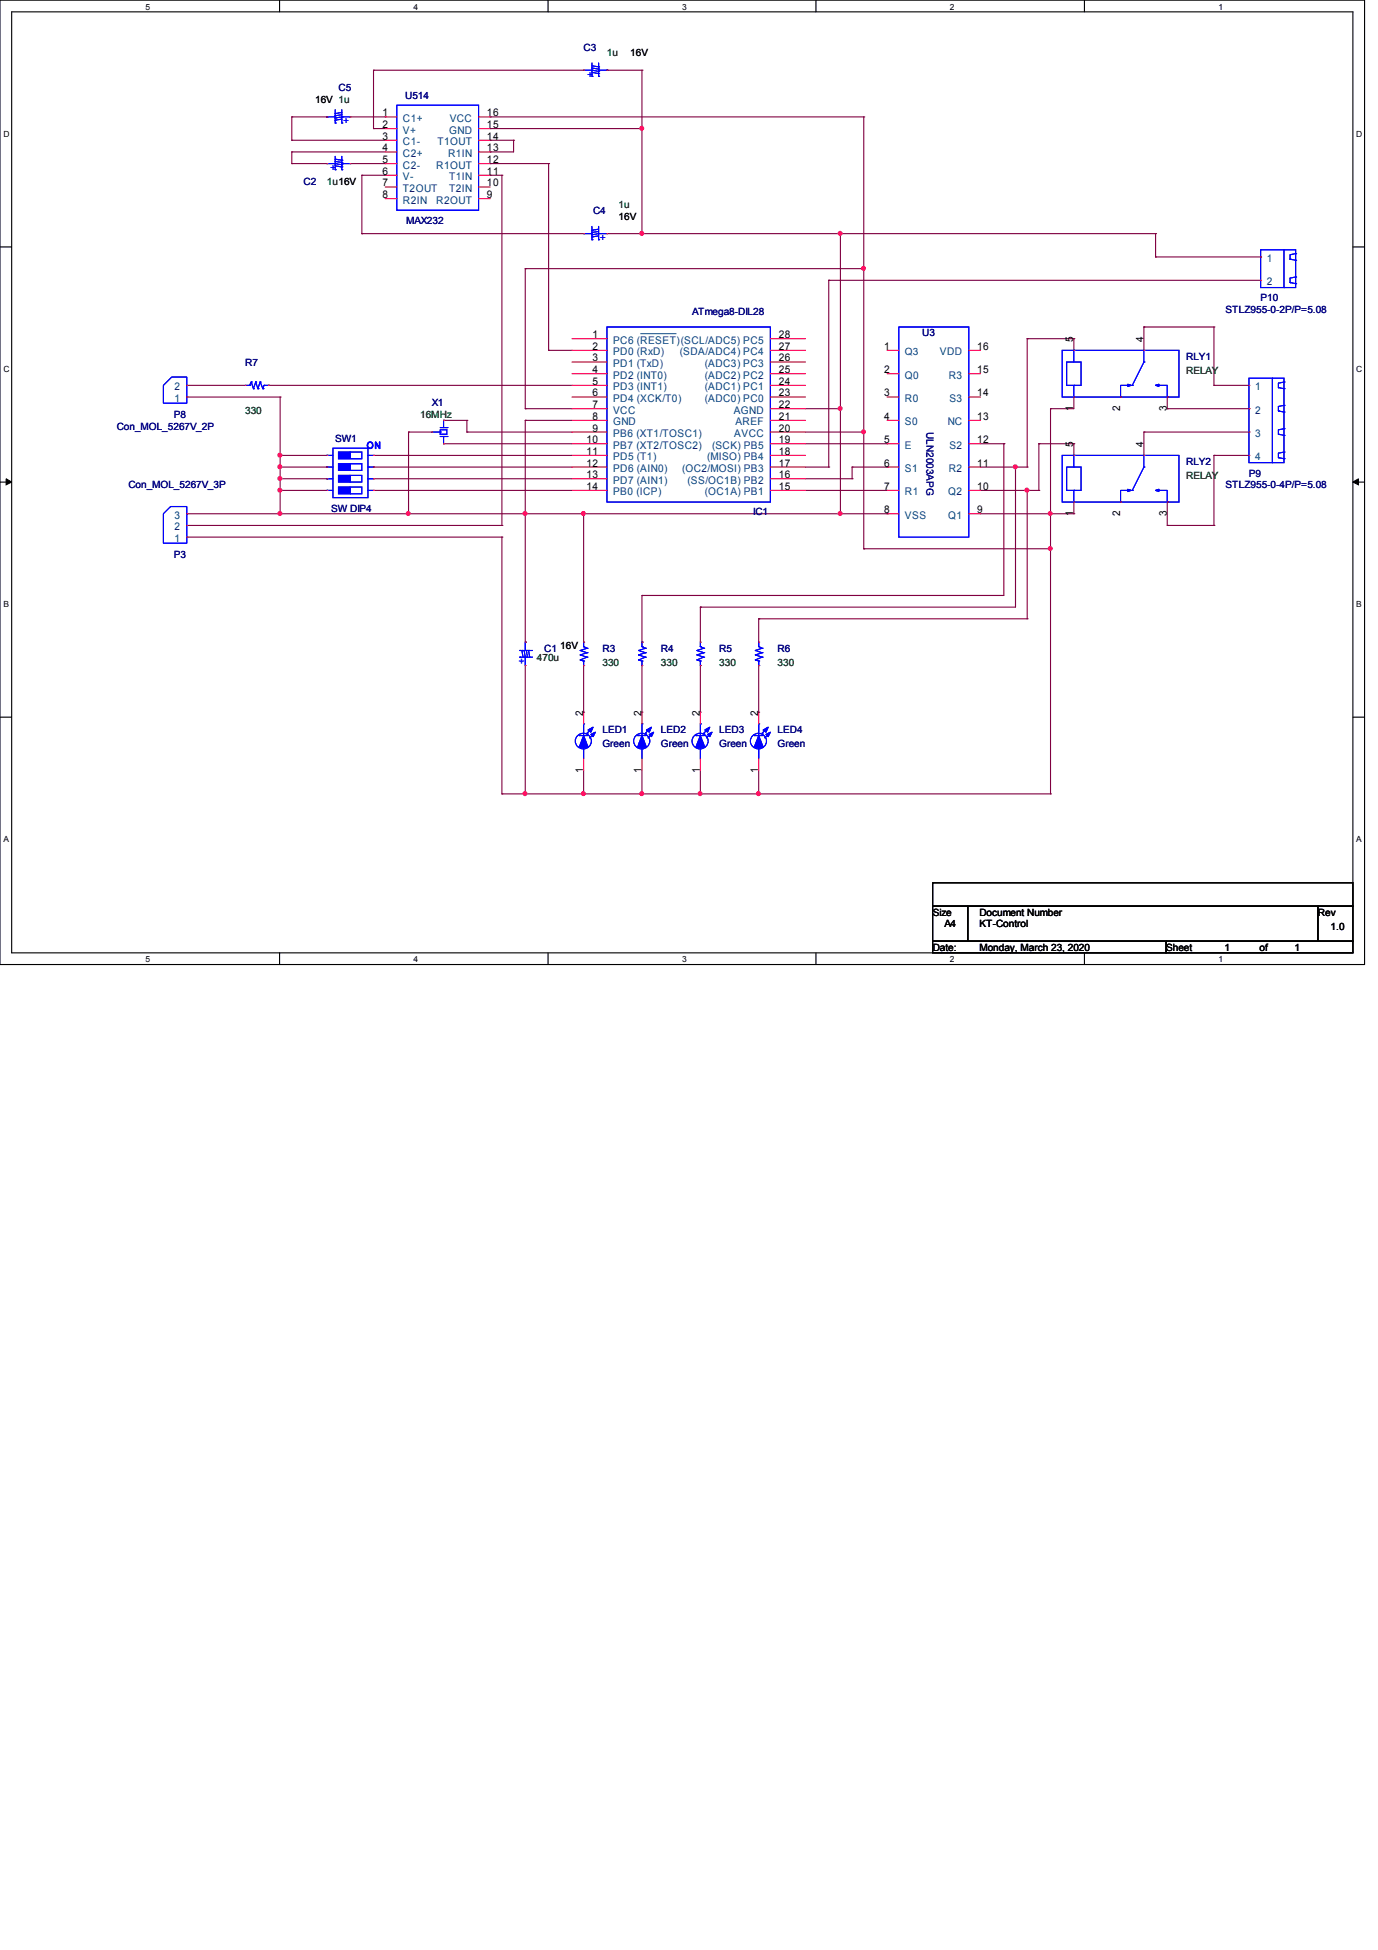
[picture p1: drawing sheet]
<svg xmlns="http://www.w3.org/2000/svg" width="210mm" height="297mm" viewBox="0 0 210 297" stroke-linecap="round" stroke-linejoin="round" font-family="sans-serif">
<path d="M0 0h207.9v146.9h-207.9zM1.8 1.8h204.3v143.3h-204.3z" fill="none" stroke="#000" stroke-width=".17"/>
<g fill="#fff">
<path d="M22.2 .3h.6v1.3h-.6z"/>
<path d="M22.2 145.4h.6v1.4h-.6z"/>
</g>
<path d="M42.6 0v1.8M42.6 145.1v1.8" fill="none" stroke="#000" stroke-width=".17"/>
<g fill="#fff">
<path d="M63 .3h.6v1.3h-.6z"/>
<path d="M63 145.4h.6v1.4h-.6z"/>
</g>
<path d="M83.5 0v1.8M83.5 145.1v1.8" fill="none" stroke="#000" stroke-width=".17"/>
<g fill="#fff">
<path d="M103.9 .3h.6v1.3h-.6z"/>
<path d="M103.9 145.4h.6v1.4h-.6z"/>
</g>
<path d="M124.3 0v1.8M124.3 145.1v1.8" fill="none" stroke="#000" stroke-width=".17"/>
<g fill="#fff">
<path d="M144.7 .3h.6v1.3h-.6z"/>
<path d="M144.7 145.4h.6v1.4h-.6z"/>
</g>
<path d="M165.2 0v1.8M165.2 145.1v1.8" fill="none" stroke="#000" stroke-width=".17"/>
<g fill="#fff">
<path d="M185.6 .3h.6v1.3h-.6z"/>
<path d="M185.6 145.4h.6v1.4h-.6z"/>
<path d="M.5 19.7h.9v1.3h-.9z"/>
<path d="M206.6 19.7h.8v1.3h-.8z"/>
<path d="M.5 55.5h.9v1.3h-.9z"/>
<path d="M206.6 55.5h.8v1.3h-.8z"/>
</g>
<path d="M0 37.6h1.8M206.1 37.6h1.8" fill="none" stroke="#000" stroke-width=".17"/>
<g fill="#fff">
<path d="M.5 91.3h.8v1.4h-.8z"/>
<path d="M206.6 91.3h.7v1.4h-.7z"/>
</g>
<path d="M0 73.4h1.8M206.1 73.4h1.8" fill="none" stroke="#000" stroke-width=".17"/>
<path d="M.9 72.9l.9 .5-.9 .5zM206.1 73.4l.8-.5v1z" fill="#000" stroke="#000" stroke-width=".15"/>
<g fill="#fff">
<path d="M.5 127.1h.7v1.4h-.7z"/>
<path d="M206.6 127.1h.7v1.4h-.7z"/>
</g>
<path d="M0 109.2h1.8M206.1 109.2h1.8M142.1 134.5h64v3.5h-64zM142.1 138h5.3v5.4h-5.3zM147.4 138h53.3v5.4h-53.3zM200.7 138h5.4v5.4h-5.4zM142.1 143.4h35.5v1.7h-35.5zM177.6 143.4h28.5v1.7h-28.5z" fill="none" stroke="#000" stroke-width=".17"/>
<g fill="none" stroke="#800040" stroke-width=".17">
<path d="M44.4 17.8h.1M44.4 17.8h5.4M44.4 17.8v3.6M49.8 17.8h.1M53.3 17.8h5.4M56.9 19.6h.1M56.9 10.7h.1M56.9 19.6h1.8M56.9 10.7v8.9M56.9 10.7h32M58.7 17.8h.1M74.7 19.6h.1"/>
<path d="M74.7 17.8h.1M74.7 17.8h56.9M74.7 19.6h23.1M88.9 10.7h.1M92.5 10.7h.1M92.5 10.7h5.3M97.8 19.6h.1M97.8 10.7h.1M97.8 10.7v24.9M131.6 17.8h.1M131.6 17.8v65.8M44.4 21.4h.1"/>
<path d="M44.4 23.1h.1M44.4 24.9h.1M44.4 21.4h14.3M44.4 23.1v1.8M44.4 24.9h5.4M44.4 23.1h14.3M49.8 24.9h.1M53.3 24.9h5.4M55.1 26.7h.1M55.1 35.6h.1M55.1 26.7h3.6M55.1 26.7v8.9"/>
<path d="M55.1 35.6h33.8M58.7 24.9h.1M74.7 21.4h.1M74.7 23.1h.1M74.7 26.7h.1M74.7 24.9h.1M74.7 21.4h3.5M74.7 24.9h8.9M74.7 26.7h1.8M76.5 26.7h.1M76.5 26.7v53.3M78.2 21.4h.1"/>
<path d="M78.2 21.4v1.7h-3.5M83.6 24.9h.1M83.6 24.9v28.5M92.5 35.6h.1M92.5 35.6h83.5M97.8 35.6h.1M128 35.6h.1M128 35.6v42.7M176 35.6h.1M176 39.1h.1M176 35.6v3.5M176 39.1h16"/>
<path d="M192 39.1h.1M28.4 58.7h.1M28.4 58.7h8.9M40.9 58.7h.1M40.9 58.7h46.2M80 40.9h.1M80 40.9v21.4M80 40.9h51.6M83.6 53.4h.1M83.6 53.4h3.5M126.2 42.7h.1M126.2 42.7v28.4"/>
<path d="M126.2 42.7h65.8M131.6 40.9h.1M156.5 51.6h.1M156.5 51.6v19.5M156.5 51.6h7.1M163.6 51.6h.1M163.6 51.6v1.8M174.2 49.8h.1M174.2 49.8h10.7M174.2 49.8v3.6M184.9 58.7h.1M184.9 49.8h.1"/>
<path d="M184.9 58.7h5.3M184.9 49.8v8.9M28.4 78.3h.1M28.4 60.5h.1M28.4 78.3h106.7M28.4 60.5h14.3M42.7 60.5h.1M42.7 69.4h.1M42.7 71.1h.1M42.7 72.9h.1M42.7 78.3h.1M42.7 69.4h7.1"/>
<path d="M42.7 71.1h7.1M42.7 72.9h7.1M42.7 74.7h7.1M42.7 60.5v17.8M49.8 69.4h.1M49.8 71.1h.1M49.8 72.9h.1M49.8 74.7h.1M56.9 69.4h.1M56.9 71.1h.1M56.9 72.9h.1M56.9 74.7h.1"/>
<path d="M56.9 69.4h30.2M56.9 71.1h30.2M56.9 72.9h30.2M56.9 74.7h30.2M62.2 78.3h.1M62.2 65.8h.1M62.2 65.8h3.6M62.2 65.8v12.5M67.6 67.6h.1M67.6 64h.1M67.6 67.6h19.5M67.6 64h3.5"/>
<path d="M71.1 65.8h.1M71.1 64h.1M71.1 65.8h16M71.1 64v1.8M80 62.3h.1M80 64h.1M80 78.3h.1M80 62.3h7.1M80 64h7.1M80 64v33.8M88.9 78.3h.1M88.9 78.3v19.5"/>
<path d="M122.7 71.1h3.5M122.7 72.9h7.1M122.7 74.7h12.4M122.7 67.6h12.4M122.7 62.3h5.3M122.7 65.8h8.9M126.2 71.1h.1M128 62.3h.1M128 78.3h.1M129.8 72.9h.1M129.8 71.1h.1M129.8 71.1h5.3"/>
<path d="M129.8 71.1v1.8M131.6 65.8h.1M135.1 74.7h.1M135.1 71.1h.1M135.1 78.3h.1M135.1 67.6h.1M149.4 71.1h7.1M149.4 74.7h8.8M149.4 67.6h3.5M149.4 78.3h14.2M152.9 67.6h.1M152.9 67.6v23.1h-55.1"/>
<path d="M154.7 71.1h.1M154.7 71.1v21.4h-48M156.5 74.7h.1M156.5 71.1h.1M156.5 74.7v19.6M158.2 67.6h.1M158.2 74.7h.1M158.2 67.6v7.1M158.2 67.6h5.4M160 78.3h.1M160 62.3h.1M160 62.3v58.6"/>
<path d="M163.6 67.6h.1M163.6 76.5h.1M163.6 60.5h.1M163.6 78.3h.1M163.6 60.5v1.8h-3.6M163.6 67.6v1.8M163.6 76.5v1.8M174.2 65.8h.1M174.2 65.8h16M174.2 65.8v3.6M177.8 62.3h.1M177.8 76.5h.1"/>
<path d="M177.8 62.3h12.4M177.8 60.5v1.8M177.8 76.5v3.5M184.9 69.4h.1M184.9 69.4h5.3M184.9 69.4v10.6M190.2 62.3h.1M190.2 65.8h.1M28.4 81.8h.1M28.4 80h48.1M28.4 81.8h48.1M76.5 81.8h.1"/>
<path d="M76.5 80h.1M76.5 81.8v39.1M80 97.8h.1M88.9 97.8h.1M97.8 90.7h.1M97.8 97.8h.1M97.8 90.7v7.1M106.7 92.5h.1M106.7 92.5v5.3M115.6 94.3h.1M115.6 94.3v3.5M115.6 94.3h40.9"/>
<path d="M131.6 83.6h.1M131.6 83.6h28.4M156.5 94.3h.1M160 83.6h.1M177.8 80h.1M177.8 80h7.1M184.9 80h.1M80 101.4v19.5M88.9 108.5h.1M88.9 101.4v7.1M88.9 117.4v3.5M97.8 108.5h.1"/>
<path d="M97.8 101.4v7.1M97.8 117.4v3.5M106.7 108.5h.1M106.7 101.4v7.1M106.7 117.4v3.5M115.6 108.5h.1M115.6 101.4v7.1M115.6 117.4v3.5M76.5 120.9h.1M76.5 120.9h83.5M80 120.9h.1M88.9 120.9h.1"/>
<path d="M97.8 120.9h.1M106.7 120.9h.1M115.6 120.9h.1M160 120.9h.1"/>
</g>
<g fill="#f0f" stroke="#f0f" stroke-width=".17">
<circle cx="160" cy="78.2" r=".3"/>
<circle cx="97.7" cy="19.5" r=".3"/>
<circle cx="128" cy="78.2" r=".3"/>
<circle cx="88.9" cy="78.2" r=".3"/>
<circle cx="128" cy="62.2" r=".3"/>
<circle cx="131.5" cy="40.9" r=".3"/>
<circle cx="131.5" cy="65.8" r=".3"/>
<circle cx="160" cy="83.6" r=".3"/>
<circle cx="106.6" cy="120.9" r=".3"/>
<circle cx="115.5" cy="120.9" r=".3"/>
<circle cx="154.6" cy="71.1" r=".3"/>
<circle cx="156.4" cy="74.7" r=".3"/>
<circle cx="42.6" cy="69.3" r=".3"/>
<circle cx="42.6" cy="71.1" r=".3"/>
<circle cx="42.6" cy="72.9" r=".3"/>
<circle cx="42.6" cy="74.7" r=".3"/>
<circle cx="42.6" cy="78.2" r=".3"/>
<circle cx="80" cy="78.2" r=".3"/>
<circle cx="97.7" cy="120.9" r=".3"/>
<circle cx="80" cy="120.9" r=".3"/>
<circle cx="88.9" cy="120.9" r=".3"/>
<circle cx="62.2" cy="78.2" r=".3"/>
<circle cx="128" cy="35.5" r=".3"/>
<circle cx="97.7" cy="35.5" r=".3"/>
</g>
<g fill="none" stroke="#00f" stroke-width=".17">
<path d="M49.8 17.8h.1M49.8 17.8h1.3M51.1 18.7h.1M51.1 17.3h.1M51.1 17.6h.1M51.1 18h.1M51.1 18.3h.1M51.1 16.7v2M52.1 18.7h.1M52.1 17.8h.1M52.1 16.7v2M52.1 17.8h1.2"/>
<path d="M52.1 17.1l-1 .2M52.1 17.5l-1 .1M52.1 17.8l-1 .2M52.1 18.1l-1 .2M60.5 16h12.4v16h-12.4zM88.9 10.7h1.3M90.2 11.6h.1M90.2 10.7h.1M90.2 9.6v2M90.2 10l1 .2M90.2 10.4l1 .1M90.2 10.7l1 .2"/>
<path d="M90.2 11l1 .2M91.2 11.6h.1M91.2 10.2h.1M91.2 10.5h.1M91.2 10.9h.1M91.2 11.2h.1M91.2 9.6v2M91.2 10.7h1.3M92.5 10.7h.1M49.8 24.9h1.3M51.1 25.9h.1M51.1 24.9h.1"/>
<path d="M51.1 23.8v2.1M51.1 24.2l1 .2M51.1 24.6l1 .2M51.1 24.9l1 .2M51.1 25.3l1 .1M52.1 25.9h.1M52.1 24.4h.1M52.1 24.8h.1M52.1 25.1h.1M52.1 25.4h.1M52.1 24.9h1.2M52.1 23.8v2.1"/>
<path d="M53.3 24.9h.1M88.9 35.6h.1M88.9 35.6h1.3M90.2 36.5h.1M90.2 35.1h.1M90.2 35.4h.1M90.2 35.8h.1M90.2 36.1h.1M90.2 34.5v2M91.2 36.5h.1M91.2 35.6h.1M91.2 34.5v2"/>
<path d="M91.2 35.6h1.3M91.2 34.9l-1 .2M91.2 35.2l-1 .2M91.2 35.6l-1 .2M91.2 35.9l-1 .2M192 38h5.4v5.8h-5.4zM195.6 38v5.8M196.5 39.5h.1M196.5 39.5l.9 .2M197.4 39.7h.1M197.4 38.6h.1M197.4 38.6l-.9 .2v.7"/>
<path d="M26.2 57.4h2.2v4h-3.5v-2.7zM37.3 58.7h.7M38 58.7h.1M38.3 58.2h.1M38.3 58.2l-.3 .5M38.3 58.2l.3 1M38.6 59.2h.1M38.9 58.2h.1M38.9 58.2l-.3 1M38.9 58.2l.4 1M39.3 59.2h.1M39.6 58.2h.1"/>
<path d="M39.6 58.2l-.3 1M39.6 58.2l.4 1M40 59.2h.1M40.2 58.7h.1M40.2 58.7h.7M40.2 58.7l-.2 .5M40.9 58.7h.1M92.5 49.8h24.8v26.7h-24.8zM136.9 49.8h10.7v32h-10.7zM161.8 53.4h17.8v7.1h-17.8zM162.5 55.1h2.2v3.6h-2.2zM163.6 58.7h.1"/>
<path d="M163.6 53.4h.1M163.6 53.4v1.7M163.6 58.7v1.8M172.3 58.7l-.5-.2v.4l.5-.2h-1.6v1.8M172.5 58.7h.1M174.2 55.1h.1M174.2 53.4v1.7M174.2 55.1l-1.7 3.6M176 58.7l.5-.2v.4l-.5-.2h1.8v1.8M190.2 57.6h5.4v12.9h-5.4zM193.8 57.6v12.9M194.7 59h.1"/>
<path d="M194.7 59l.9 .2M195.6 59.2h.1M195.6 58.2h.1M195.6 43.8h.1M195.6 58.2l-.9 .2v.6M196.5 43h.1M196.5 43l.9 .2M197.4 43.2h.1M197.4 42.2h.1M197.4 42.2l-.9 .2v.6M26 77.2h2.4v5.5h-3.5v-4.4zM49.8 69.4h.1"/>
<path d="M49.8 71.1h.1M49.8 72.9h.1M49.8 74.7h.1M49.8 69.4h.9M49.8 71.1h.9M49.8 72.9h.9M49.8 74.7h.9M50.7 68.3h5.3v7.5h-5.3zM53.3 68.9h1.8v1h-1.8zM53.3 70.6h1.8v1.1h-1.8zM53.3 72.4h1.8v1h-1.8zM53.3 74.2h1.8v1h-1.8z"/>
<path d="M56 74.7h.1M56 72.9h.1M56 71.1h.1M56 69.4h.1M56 69.4h.9M56 71.1h.9M56 72.9h.9M56 74.7h.9M65.8 65.8h1.3M67.1 65.5h1v.7h-1zM67.1 65.8h.1M67.1 66.5h1"/>
<path d="M67.1 65.1h1M67.6 64h.1M67.6 66.5h.1M67.6 64v1.1M67.6 66.5v1.1M68.1 66.5h.1M68.1 65.1h.1M161.8 69.4h17.8v7.1h-17.8zM162.5 71.1h2.2v3.6h-2.2zM163.6 74.7h.1M163.6 69.4h.1M163.6 69.4v1.7"/>
<path d="M163.6 74.7v1.8M172.3 74.7l-.5-.2v.4l.5-.2h-1.6v1.8M172.5 74.7h.1M174.2 71.1h.1M174.2 69.4v1.7M174.2 71.1l-1.7 3.6M176 74.7l.5-.2v.4l-.5-.2h1.8v1.8M193.8 70.5h.1M194.7 62.6h.1M194.7 66.2h.1M194.7 69.7h.1M194.7 62.6l.9 .2"/>
<path d="M194.7 66.2l.9 .1M194.7 69.7l.9 .2M195.6 62.8h.1M195.6 61.8h.1M195.6 66.3h.1M195.6 65.3h.1M195.6 69.9h.1M195.6 68.9h.1M195.6 61.8l-.9 .1v.7M195.6 65.3l-.9 .2v.7M195.6 68.9l-.9 .1v.7M79.2 99.1h.1"/>
<path d="M79.2 99.1h1.9M79.5 99.1h.1M79.5 99.1l.2 1M79.8 99.1h.1M79.8 99.1l.2 1M80 97.8h.1M80 97.8v1.3M80.2 99.1h.1M80.2 99.1l.1 1M80.5 99.1h.1M80.5 99.1l.2 1M88.4 99.1h.1"/>
<path d="M88.4 99.8h.1M88.4 99.1l1 .3M88.4 99.8l1 .3M88.9 98.5h.1M88.9 97.8v.7M88.9 98.5l.5 .2M89.4 98.7h.1M89.4 99.4h.1M89.4 98.7l-1 .4M89.4 99.4l-1 .4M97.3 99.8h.1M97.3 99.1h.1"/>
<path d="M97.3 99.8l1 .3M97.3 99.1l1 .3M97.8 97.8h.1M97.8 98.5h.1M97.8 97.8v.7M97.8 98.5l.5 .2M98.3 99.4h.1M98.3 98.7h.1M98.3 99.4l-1 .4M98.3 98.7l-1 .4M106.2 99.1h.1M106.2 99.8h.1"/>
<path d="M106.2 99.1l1 .3M106.2 99.8l1 .3M106.7 98.5h.1M106.7 97.8v.7M106.7 98.5l.5 .2M107.2 98.7h.1M107.2 99.4h.1M107.2 98.7l-1 .4M107.2 99.4l-1 .4M115.1 99.1h.1M115.1 99.8h.1M115.1 99.1l1 .3"/>
<path d="M115.1 99.8l1 .3M115.6 98.5h.1M115.6 98.5l.5 .2M115.6 97.8v.7M116.1 98.7h.1M116.1 99.4h.1M116.1 98.7l-1 .4M116.1 99.4l-1 .4M79.2 100.1h.1M79.2 100.1h1.9M80 100.1h.1M80 100.1v1.3"/>
<path d="M88.2 112h.1M88.2 112h1.4M88.4 100.5h.1M88.4 100.5l.5 .2M88.9 113.8h.1M88.9 110.3h.1M88.9 101.4h.1M88.9 100.7h.1M88.9 100.7v.7M88.9 110.3v1.7M88.9 113.8v1.8M89.4 111.7h.1"/>
<path d="M89.4 100.1h.1M89.4 100.1l-1 .4M89.8 112.4h.1M90.2 110.9l-.8 .8M90.3 111.9l-.5 .5M97.1 112h.1M97.1 112h1.4M97.3 100.5h.1M97.3 100.5l.5 .2M97.8 113.8h.1M97.8 110.3h.1M97.8 100.7h.1"/>
<path d="M97.8 100.7v.7M97.8 110.3v1.7M97.8 113.8v1.8M98.3 111.7h.1M98.3 100.1h.1M98.3 100.1l-1 .4M98.7 112.4h.1M99.1 110.9l-.8 .8M99.2 111.9l-.5 .5M106 112h.1M106 112h1.4M106.2 100.5h.1"/>
<path d="M106.2 100.5l.5 .2M106.7 113.8h.1M106.7 110.3h.1M106.7 101.4h.1M106.7 100.7h.1M106.7 100.7v.7M106.7 110.3v1.7M106.7 113.8v1.8M107.2 111.7h.1M107.2 100.1h.1M107.2 100.1l-1 .4M107.6 112.4h.1"/>
<path d="M107.9 110.9l-.7 .8M108.1 111.9l-.5 .5M114.9 112h.1M114.9 112h1.3M115.1 100.5h.1M115.1 100.5l.5 .2M115.6 101.4h.1M115.6 100.7h.1M115.6 113.8h.1M115.6 110.3h.1M115.6 100.7v.7M115.6 110.3v1.7"/>
<path d="M115.6 113.8v1.8M116.1 100.1h.1M116.1 111.7h.1M116.1 100.1l-1 .4M116.5 112.4h.1M116.8 110.9l-.7 .8M117 111.9l-.5 .5"/>
<circle cx="88.9" cy="112.9" r="1.21"/>
<circle cx="97.8" cy="112.9" r="1.21"/>
<circle cx="106.7" cy="112.9" r="1.21"/>
<circle cx="115.5" cy="112.9" r="1.21"/>
</g>
<g fill="none" stroke="#f00" stroke-width=".17">
<path d="M49.8 17.8h.1M53.3 17.8h.1M58.7 17.8h1.8M58.7 19.6h1.8M72.9 17.8h1.8M72.9 19.6h1.8M88.9 10.7h.1M92.5 10.7h.1M49.8 24.9h.1M53.3 24.9h.1M58.7 21.4h1.8M58.7 23.1h1.8"/>
<path d="M58.7 24.9h1.8M58.7 26.7h1.8M58.7 28.5h1.8M58.7 30.3h1.8M72.9 21.4h1.8M72.9 23.1h1.8M72.9 24.9h1.8M72.9 26.7h1.8M72.9 28.5h1.8M72.9 30.3h1.8M88.9 35.6h.1M92.5 35.6h.1"/>
<path d="M192 39.1h.1M28.4 58.7h.1M37.3 58.7h.1M40.9 58.7h.1M87.1 51.6h5.4M87.1 53.4h5.4M87.1 55.1h5.4M87.1 56.9h5.4M87.1 58.7h5.4M117.3 51.6h5.4M117.3 53.4h5.4M117.3 55.1h5.4"/>
<path d="M117.3 56.9h5.4M117.3 58.7h5.4M135.1 53.4h1.8M135.1 56.9h1.8M147.6 53.4h1.8M147.6 56.9h1.8M163.6 53.4h.1M174.2 53.4h.1M190.2 58.7h.1M192 42.7h.1M28.4 60.5h.1M28.4 78.3h.1"/>
<path d="M49.8 71.1h.1M49.8 72.9h.1M49.8 74.7h.1M49.8 69.4h.1M56.9 69.4h.1M56.9 71.1h.1M56.9 72.9h.1M56.9 74.7h.1M65.8 65.8h.1M67.6 67.6h.1M67.6 64h.1M87.1 60.5h5.4"/>
<path d="M87.1 62.3h5.4M87.1 64h5.4M87.1 65.8h5.4M87.1 67.6h5.4M87.1 69.4h5.4M87.1 71.1h5.4M87.1 72.9h5.4M87.1 74.7h5.4M117.3 60.5h5.4M117.3 62.3h5.4M117.3 64h5.4M117.3 65.8h5.4"/>
<path d="M117.3 67.6h5.4M117.3 69.4h5.4M117.3 71.1h5.4M117.3 72.9h5.4M117.3 74.7h5.4M135.1 60.5h1.8M135.1 64h1.8M135.1 67.6h1.8M135.1 71.1h1.8M135.1 74.7h1.8M135.1 78.3h1.8M147.6 60.5h1.8"/>
<path d="M147.6 64h1.8M147.6 67.6h1.8M147.6 71.1h1.8M147.6 74.7h1.8M147.6 78.3h1.8M163.6 60.5h.1M163.6 76.5h.1M163.6 69.4h.1M170.7 60.5h.1M170.7 76.5h.1M174.2 69.4h.1M177.8 60.5h.1"/>
<path d="M177.8 76.5h.1M190.2 62.3h.1M190.2 65.8h.1M190.2 69.4h.1M28.4 80h.1M28.4 81.8h.1M80 97.8h.1M88.9 97.8h.1M97.8 97.8h.1M106.7 97.8h.1M115.6 97.8h.1M80 101.4h.1"/>
<path d="M88.9 101.4h.1M88.9 108.5v1.8M88.9 115.6v1.8M97.8 101.4h.1M97.8 108.5v1.8M97.8 115.6v1.8M106.7 101.4h.1M106.7 108.5v1.8M106.7 115.6v1.8M115.6 101.4h.1M115.6 108.5v1.8M115.6 115.6v1.8"/>
</g>
<g fill="#00f" stroke="#00f" stroke-width=".17">
<path d="M97.8 112l.7 1.8h-1.4z" fill-rule="evenodd"/>
<path d="M98.5 111.2l.7-.4-.3 .7z" fill-rule="evenodd"/>
<path d="M98.9 111.9l.7-.4-.4 .7z" fill-rule="evenodd"/>
<path d="M97.8 112l.7 1.8h-1.4z" fill-rule="evenodd"/>
<path d="M98.5 111.2l.7-.4-.3 .7z" fill-rule="evenodd"/>
<path d="M98.9 111.9l.7-.4-.4 .7z" fill-rule="evenodd"/>
<path d="M106.7 112l.7 1.8h-1.4z" fill-rule="evenodd"/>
<path d="M107.4 111.2l.7-.4-.3 .7z" fill-rule="evenodd"/>
<path d="M107.8 111.9l.7-.4-.4 .7z" fill-rule="evenodd"/>
<path d="M106.7 112l.7 1.8h-1.4z" fill-rule="evenodd"/>
<path d="M107.4 111.2l.7-.4-.3 .7z" fill-rule="evenodd"/>
<path d="M107.8 111.9l.7-.4-.4 .7z" fill-rule="evenodd"/>
<path d="M115.6 112l.6 1.8h-1.3z" fill-rule="evenodd"/>
<path d="M116.2 111.2l.8-.4-.3 .7z" fill-rule="evenodd"/>
<path d="M116.7 111.9l.6-.4-.3 .7z" fill-rule="evenodd"/>
<path d="M115.6 112l.6 1.8h-1.3z" fill-rule="evenodd"/>
<path d="M116.2 111.2l.8-.4-.3 .7z" fill-rule="evenodd"/>
<path d="M116.7 111.9l.6-.4-.3 .7z" fill-rule="evenodd"/>
<path d="M88.9 112l.7 1.8h-1.4z" fill-rule="evenodd"/>
<path d="M89.6 111.2l.7-.4-.3 .7z" fill-rule="evenodd"/>
<path d="M90 111.9l.7-.4-.4 .7z" fill-rule="evenodd"/>
<path d="M88.9 112l.7 1.8h-1.4z" fill-rule="evenodd"/>
<path d="M89.6 111.2l.7-.4-.3 .7z" fill-rule="evenodd"/>
<path d="M90 111.9l.7-.4-.4 .7z" fill-rule="evenodd"/>
<path d="M51.6 68.9h1.7v1h-1.7z" fill-rule="evenodd"/>
<path d="M51.6 70.6h1.7v1.1h-1.7z" fill-rule="evenodd"/>
<path d="M51.6 72.4h1.7v1h-1.7z" fill-rule="evenodd"/>
<path d="M51.6 74.2h1.7v1h-1.7z" fill-rule="evenodd"/>
<path d="M51.6 68.9h1.7v1h-1.7z" fill-rule="evenodd"/>
<path d="M51.6 70.6h1.7v1.1h-1.7z" fill-rule="evenodd"/>
<path d="M51.6 72.4h1.7v1h-1.7z" fill-rule="evenodd"/>
<path d="M51.6 74.2h1.7v1h-1.7z" fill-rule="evenodd"/>
</g>
<path d="M97.5 50.8h5.5" fill="none" stroke="#004080" stroke-width=".15"/>
<g font-size="1.6">
<text x="58.3" y="17.7">1</text>
<text x="74.2" y="17.7">16</text>
<text x="58.3" y="19.5">2</text>
<text x="58.3" y="21.3">3</text>
<text x="58.3" y="23.1">4</text>
<text x="74.2" y="23.1">13</text>
<text x="74.2" y="21.3">14</text>
<text x="74.2" y="19.5">15</text>
<text x="58.3" y="24.8">5</text>
<text x="58.3" y="26.6">6</text>
<text x="58.3" y="28.4">7</text>
<text x="74.2" y="28.4">10</text>
<text x="74.2" y="26.6">11</text>
<text x="74.2" y="24.8">12</text>
<text x="58.3" y="30.2">8</text>
<text x="74.2" y="30.2">9</text>
<text x="90.3" y="51.5">1</text>
<text x="90.3" y="53.3">2</text>
<text x="118.6" y="53.3">27</text>
<text x="118.6" y="51.5">28</text>
<text x="134.7" y="53.3">1</text>
<text x="148.8" y="53.3">16</text>
<text x="163.5" y="52.1" transform="rotate(-90 163.5 52.1)">5</text>
<text x="174.2" y="52.1" transform="rotate(-90 174.2 52.1)">4</text>
<text x="90.3" y="55.1">3</text>
<text x="90.3" y="56.8">4</text>
<text x="90.3" y="58.6">5</text>
<text x="118.6" y="58.6">24</text>
<text x="118.6" y="56.8">25</text>
<text x="118.6" y="55.1">26</text>
<text x="134.7" y="56.8">2</text>
<text x="148.8" y="56.8">15</text>
<text x="90.3" y="60.4">6</text>
<text x="90.3" y="62.2">7</text>
<text x="90.3" y="64">8</text>
<text x="90.3" y="65.7">9</text>
<text x="118.6" y="65.7">20</text>
<text x="118.6" y="64">21</text>
<text x="118.6" y="62.2">22</text>
<text x="118.6" y="60.4">23</text>
<text x="134.7" y="60.4">3</text>
<text x="134.7" y="64">4</text>
<text x="148.8" y="60.4">14</text>
<text x="148.8" y="64">13</text>
<text x="163.5" y="62.6" transform="rotate(-90 163.5 62.6)">1</text>
<text x="170.6" y="62.6" transform="rotate(-90 170.6 62.6)">2</text>
<text x="177.7" y="62.6" transform="rotate(-90 177.7 62.6)">3</text>
<text x="89.3" y="67.5">10</text>
<text x="89.3" y="69.3">11</text>
<text x="89.3" y="71.1">12</text>
<text x="118.6" y="71.1">17</text>
<text x="118.6" y="69.3">18</text>
<text x="118.6" y="67.5">19</text>
<text x="134.7" y="67.5">5</text>
<text x="134.7" y="71.1">6</text>
<text x="148.8" y="67.5">12</text>
<text x="148.8" y="71.1">11</text>
<text x="163.5" y="68.1" transform="rotate(-90 163.5 68.1)">5</text>
<text x="174.2" y="68.1" transform="rotate(-90 174.2 68.1)">4</text>
<text x="89.3" y="72.8">13</text>
<text x="89.3" y="74.6">14</text>
<text x="118.6" y="74.6">15</text>
<text x="118.6" y="72.8">16</text>
<text x="134.7" y="74.6">7</text>
<text x="148.8" y="74.6">10</text>
<text x="134.7" y="78.2">8</text>
<text x="148.8" y="78.2">9</text>
<text x="163.5" y="78.6" transform="rotate(-90 163.5 78.6)">1</text>
<text x="170.6" y="78.6" transform="rotate(-90 170.6 78.6)">2</text>
<text x="177.7" y="78.6" transform="rotate(-90 177.7 78.6)">3</text>
<text x="88.8" y="109" transform="rotate(-90 88.8 109)">2</text>
<text x="97.7" y="109" transform="rotate(-90 97.7 109)">2</text>
<text x="106.6" y="109" transform="rotate(-90 106.6 109)">2</text>
<text x="115.5" y="109" transform="rotate(-90 115.5 109)">2</text>
<text x="88.8" y="117.7" transform="rotate(-90 88.8 117.7)">1</text>
<text x="97.7" y="117.7" transform="rotate(-90 97.7 117.7)">1</text>
<text x="106.6" y="117.7" transform="rotate(-90 106.6 117.7)">1</text>
<text x="115.5" y="117.7" transform="rotate(-90 115.5 117.7)">1</text>
</g>
<g font-size="1.6" fill="#004080">
<text x="61.4" y="18.6">C1+</text>
<text x="61.4" y="20.3">V+</text>
<text x="61.4" y="22.1">C1-</text>
<text x="61.4" y="23.9">C2+</text>
<text x="66.6" y="22.1">T1OUT</text>
<text x="68.2" y="23.9">R1IN</text>
<text x="68.4" y="20.3">GND</text>
<text x="68.5" y="18.6">VCC</text>
<text x="61.4" y="25.7">C2-</text>
<text x="61.4" y="27.5">V-</text>
<text x="61.4" y="29.2">T2OUT</text>
<text x="66.5" y="25.7">R1OUT</text>
<text x="68.4" y="29.2">T2IN</text>
<text x="68.4" y="27.5">T1IN</text>
<text x="61.4" y="31">R2IN</text>
<text x="66.5" y="31">R2OUT</text>
<text x="193" y="39.9">1</text>
<text x="193" y="43.5">2</text>
<text x="93.4" y="52.4">PC6 (RESET)(SCL/ADC5) PC5</text>
<text x="26.6" y="59.5">2</text>
<text x="93.4" y="54.1">PD0 (RxD)</text>
<text x="93.4" y="55.9">PD1 (TxD)</text>
<text x="93.4" y="57.7">PD2 (INT0)</text>
<text x="93.4" y="59.5">PD3 (INT1)</text>
<text x="103.5" y="54.1">(SDA/ADC4) PC4</text>
<text x="107.4" y="59.5">(ADC1) PC1</text>
<text x="107.4" y="57.7">(ADC2) PC2</text>
<text x="107.4" y="55.9">(ADC3) PC3</text>
<text x="137.8" y="57.7">Q0</text>
<text x="143.2" y="54.1">VDD</text>
<text x="144.5" y="57.7">R3</text>
<text x="191.2" y="59.5">1</text>
<text x="26.6" y="61.2">1</text>
<text x="93.4" y="61.2">PD4 (XCK/T0)</text>
<text x="93.4" y="63">VCC</text>
<text x="93.4" y="64.8">GND</text>
<text x="107.4" y="61.2">(ADC0) PC0</text>
<text x="111.8" y="63">AGND</text>
<text x="112" y="64.8">AREF</text>
<text x="137.8" y="61.2">R0</text>
<text x="137.8" y="64.8">S0</text>
<text x="144.4" y="64.8">NC</text>
<text x="144.6" y="61.2">S3</text>
<text x="191.2" y="63">2</text>
<text x="93.4" y="66.6">PB6 (XT1/TOSC1)</text>
<text x="93.4" y="68.4">PB7 (XT2/TOSC2)</text>
<text x="93.4" y="70.1">PD5 (T1)</text>
<text x="93.4" y="71.9">PD6 (AIN0)</text>
<text x="103.9" y="71.9">(OC2/MOSI) PB3</text>
<text x="107.7" y="70.1">(MISO) PB4</text>
<text x="108.5" y="68.4">(SCK) PB5</text>
<text x="111.8" y="66.6">AVCC</text>
<text x="137.8" y="68.4">E</text>
<text x="137.8" y="71.9">S1</text>
<text x="144.5" y="71.9">R2</text>
<text x="144.6" y="68.4">S2</text>
<text x="191.2" y="66.6">3</text>
<text x="191.2" y="70.1">4</text>
<text x="93.4" y="73.7">PD7 (AIN1)</text>
<text x="93.4" y="75.5">PB0 (ICP)</text>
<text x="104.7" y="73.7">(SS/OC1B) PB2</text>
<text x="107.4" y="75.5">(OC1A) PB1</text>
<text x="137.8" y="75.5">R1</text>
<text x="144.4" y="75.5">Q2</text>
<text x="26.6" y="80.8">2</text>
<text x="26.6" y="82.6">1</text>
<text x="26.6" y="79">3</text>
<text x="137.8" y="79">VSS</text>
<text x="144.4" y="79">Q1</text>
</g>
<g font-size="1.5" fill="#000080">
<text x="88.9" y="7.7">C3</text>
<text x="51.6" y="13.9">C5</text>
<text x="61.7" y="15">U514</text>
<text x="46.2" y="28.1">C2</text>
<text x="61.9" y="34.1">MAX232</text>
<text x="90.3" y="32.6">C4</text>
<text x="186.7" y="47.7">STLZ955-0-2P/P=5.08</text>
<text x="192" y="45.9">P10</text>
<text x="105.4" y="48">ATmega8-DIL28</text>
<text x="140.5" y="51.3">U3</text>
<text x="37.3" y="55.7">R7</text>
<text x="180.7" y="54.8">RLY1</text>
<text x="17.8" y="65.5">Con_MOL_5267V_2P</text>
<text x="26.5" y="63.7">P8</text>
<text x="65.8" y="61.9">X1</text>
<text x="141.1" y="65.8" transform="rotate(90 141.1 65.8)">ULN2003APG</text>
<text x="51.1" y="67.3">SW1</text>
<text x="180.7" y="70.8">RLY2</text>
<text x="19.6" y="74.4">Con_MOL_5267V_3P</text>
<text x="50.5" y="77.9">SW DIP4</text>
<text x="186.7" y="74.4">STLZ955-0-4P/P=5.08</text>
<text x="190.2" y="72.6">P9</text>
<text x="114.7" y="78.4">IC1</text>
<text x="26.5" y="85">P3</text>
<text x="82.9" y="99.3">C1</text>
<text x="91.8" y="99.3">R3</text>
<text x="100.7" y="99.3">R4</text>
<text x="109.6" y="99.3">R5</text>
<text x="118.4" y="99.3">R6</text>
<text x="91.8" y="111.7">LED1</text>
<text x="91.8" y="113.8">Green</text>
<text x="100.7" y="111.7">LED2</text>
<text x="100.7" y="113.8">Green</text>
<text x="109.6" y="111.7">LED3</text>
<text x="109.6" y="113.8">Green</text>
<text x="118.4" y="111.7">LED4</text>
<text x="118.4" y="113.8">Green</text>
</g>
<g font-size="1.5" fill="#00f">
<text x="90.3" y="10.8" transform="rotate(-180 90.3 10.8)">+</text>
<text x="53.2" y="17.9" transform="rotate(-180 53.2 17.9)">+</text>
<text x="51.2" y="25" transform="rotate(-180 51.2 25)">+</text>
<text x="92.3" y="35.7" transform="rotate(-180 92.3 35.7)">+</text>
<text x="80" y="101.2" transform="rotate(-90 80 101.2)">+</text>
</g>
<g font-size="1.5" fill="#008000">
<text x="92.5" y="8.6">1u</text>
<text x="49.8" y="28.1">1u16V</text>
<text x="94.2" y="31.7">1u</text>
<text x="180.7" y="56.9">RELAY</text>
<text x="37.3" y="63">330</text>
<text x="64" y="63.7">16MHz</text>
<text x="180.7" y="72.9">RELAY</text>
<text x="81.8" y="100.7">470u</text>
<text x="91.8" y="101.4">330</text>
<text x="100.7" y="101.4">330</text>
<text x="109.6" y="101.4">330</text>
<text x="118.4" y="101.4">330</text>
</g>
<g font-size="1.5">
<text x="96" y="8.6">16V</text>
<text x="48" y="15.7">16V 1u</text>
<text x="94.2" y="33.5">16V</text>
<text x="85.3" y="98.9">16V</text>
<text x="142.1" y="139.5">Size</text>
<text x="143.8" y="141.3">A4</text>
<text x="149.2" y="139.5">Document Number</text>
<text x="149.2" y="141.3">KT-Control</text>
<text x="200.7" y="139.5">Rev</text>
<text x="202.7" y="141.6">1.0</text>
<text x="142.1" y="144.8">Date:</text>
<text x="149.2" y="144.8">Monday, March 23, 2020</text>
<text x="177.6" y="144.8">Sheet</text>
<text x="186.5" y="144.8">1</text>
<text x="191.9" y="144.8">of</text>
<text x="197.2" y="144.8">1</text>
</g>
<text font-size="1.5" fill="#004080" x="137.8" y="54.1">Q3</text>
<text font-size="1.4" fill="#00f" x="58" y="67.3" transform="rotate(-180 58 67.3)">NO</text>
<g font-size="1.3">
<text x="22.2" y="1.5">5</text>
<text x="63" y="1.5">4</text>
<text x="103.9" y="1.5">3</text>
<text x="144.7" y="1.5">2</text>
<text x="185.6" y="1.5">1</text>
<text x=".5" y="20.9">D</text>
<text x="206.6" y="20.9">D</text>
<text x=".5" y="56.7">C</text>
<text x="206.6" y="56.7">C</text>
<text x=".5" y="92.5">B</text>
<text x="206.6" y="92.5">B</text>
<text x=".5" y="128.3">A</text>
<text x="206.6" y="128.3">A</text>
<text x="22.2" y="146.6">5</text>
<text x="63" y="146.6">4</text>
<text x="103.9" y="146.6">3</text>
<text x="144.7" y="146.6">2</text>
<text x="185.6" y="146.6">1</text>
</g>
</svg>
